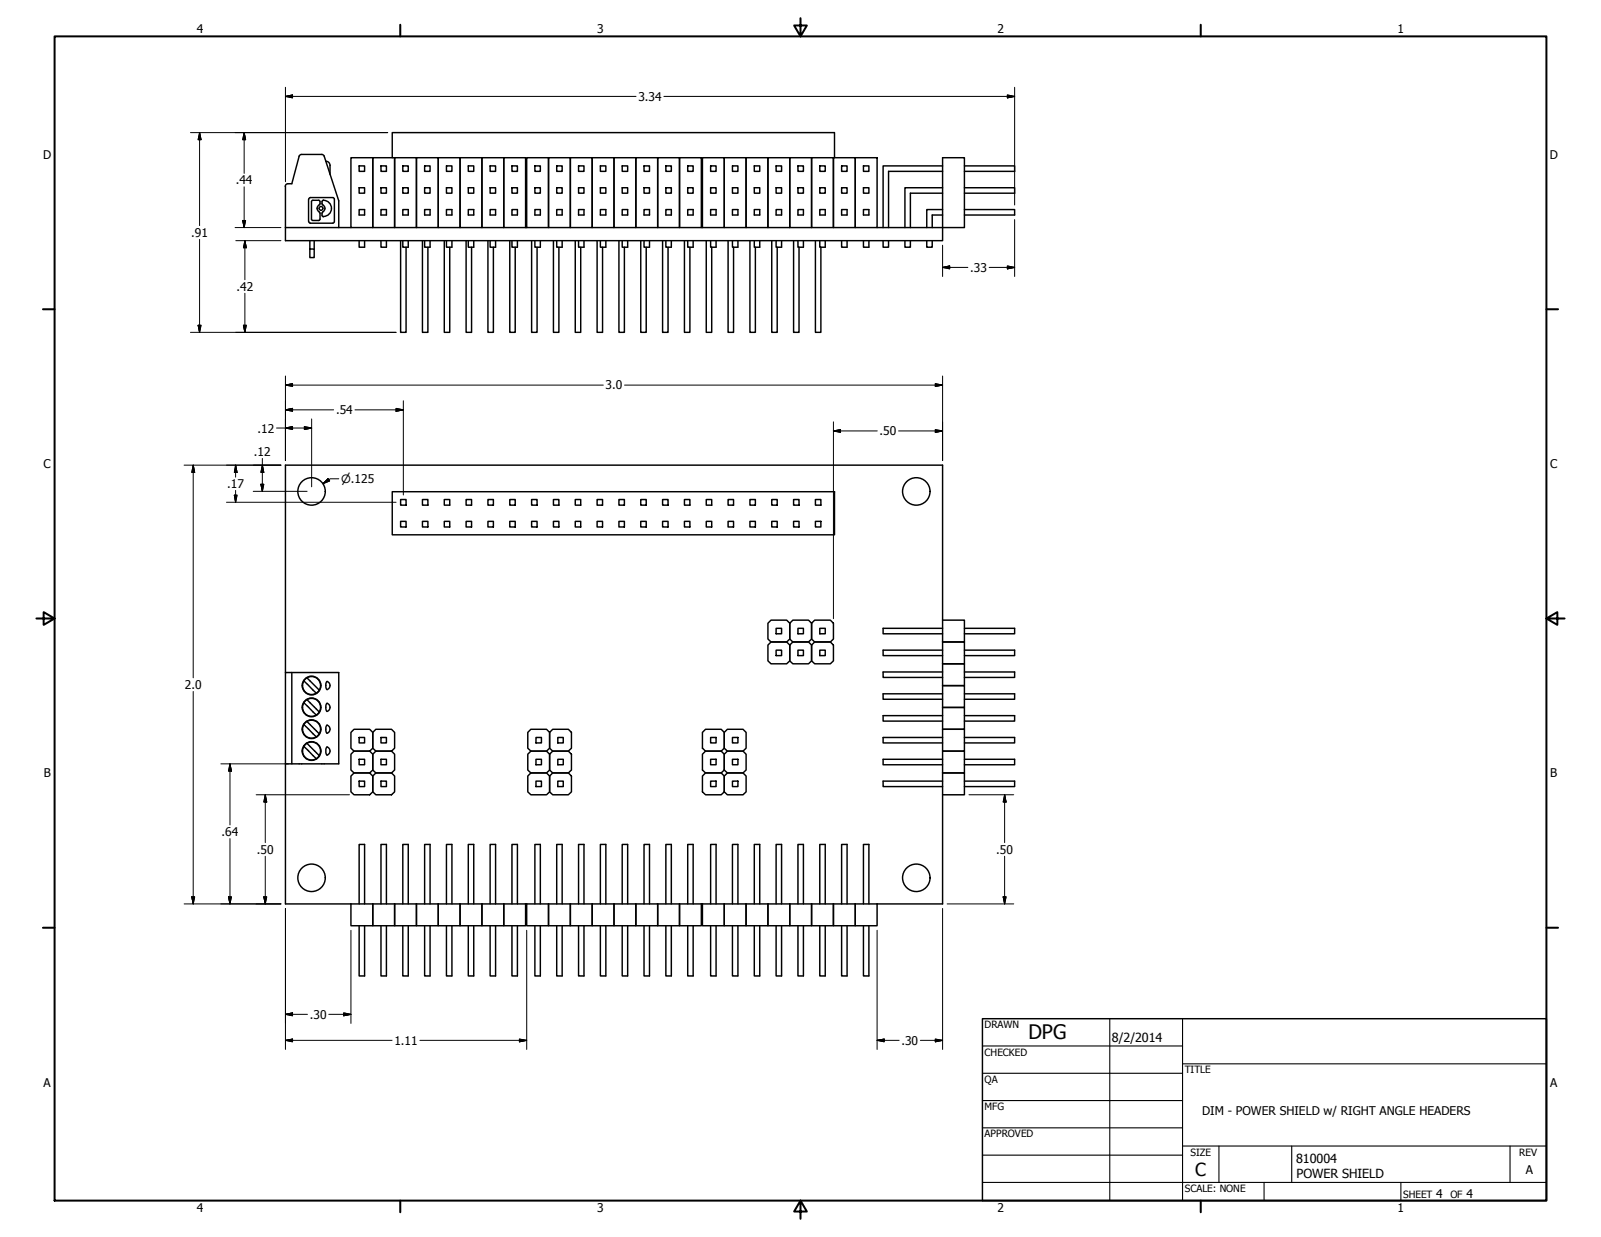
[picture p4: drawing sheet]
<svg xmlns="http://www.w3.org/2000/svg" width="559mm" height="432mm" viewBox="0 0 559 432" stroke-linecap="round" stroke-linejoin="round" font-family="sans-serif">
<!-- layer: Visible (ANSI) -->
<g fill="none" stroke="#000" stroke-width=".51">
<path d="M105.3 53.9l-.8 .4-2.6 9.8h-1.4a.92 .92 0 0 0-.9 1M105.3 53.9h7l.5 .2 .4 .4 5 15.6v9.3M113.7 56.3a1.49 1.49 0 0 1 1.5 1.5v3.1M122.5 55.1h7.6v24.3h-7.6zM125.3 57.9h2v1.9h-2zM130.1 55.1h7.6v24.3h-7.6zM133 57.9h1.9v1.9h-1.9zM136.9 55.1v-8.8h154.4v8.8M137.7 55.1h7.7v24.3h-7.7zM140.6 57.9h1.9v1.9h-1.9zM145.4 55.1h7.6v24.3h-7.6zM148.2 57.9h1.9v1.9h-1.9z"/>
<path d="M153 55.1h7.6v24.3h-7.6zM155.8 57.9h1.9v1.9h-1.9zM160.6 55.1h7.6v24.3h-7.6zM163.4 57.9h2v1.9h-2zM168.2 55.1h7.6v24.3h-7.6zM171.1 57.9h1.9v1.9h-1.9zM175.8 55.1h7.7v24.3h-7.7zM178.7 57.9h1.9v1.9h-1.9zM183.8 55.1h7.7v24.3h-7.7zM186.7 57.9h1.9v1.9h-1.9zM191.5 55.1h7.6v24.3h-7.6zM194.3 57.9h1.9v1.9h-1.9z"/>
<path d="M199.1 55.1h7.6v24.3h-7.6zM201.9 57.9h1.9v1.9h-1.9zM206.7 55.1h7.6v24.3h-7.6zM209.5 57.9h2v1.9h-2zM214.3 55.1h7.6v24.3h-7.6zM217.2 57.9h1.9v1.9h-1.9zM221.9 55.1h7.7v24.3h-7.7zM224.8 57.9h1.9v1.9h-1.9zM229.6 55.1h7.6v24.3h-7.6zM232.4 57.9h1.9v1.9h-1.9zM237.2 55.1h7.6v24.3h-7.6zM240 57.9h1.9v1.9h-1.9z"/>
<path d="M245.2 55.1h7.6v24.3h-7.6zM248 57.9h1.9v1.9h-1.9zM252.8 55.1h7.6v24.3h-7.6zM255.7 57.9h1.9v1.9h-1.9zM260.4 55.1h7.6v24.3h-7.6zM263.3 57.9h1.9v1.9h-1.9zM268 55.1h7.7v24.3h-7.7zM270.9 57.9h1.9v1.9h-1.9zM275.7 55.1h7.6v24.3h-7.6zM278.5 57.9h1.9v1.9h-1.9zM283.3 55.1h7.6v24.3h-7.6zM286.1 57.9h1.9v1.9h-1.9z"/>
<path d="M290.9 55.1h7.6v24.3h-7.6zM293.8 57.9h1.9v1.9h-1.9zM298.5 55.1h7.6v24.3h-7.6zM301.4 57.9h1.9v1.9h-1.9zM329 55.1h7.6v24.3h-7.6zM329 57.9h-20.8v21.5M329 59.8h-18.9v19.6M336.6 57.9h17.5v1.9h-17.5M99.6 65v19h229.4v-4.6M99.6 79.4h22.9M107.7 69.6v7.7M107.8 77.3l.1 .4 .5 .2h7.7"/>
<path d="M109.2 69.9l-.5 .5v6.1l.5 .5M109.2 69.9l2.3 .1a1.29 1.29 0 0 1-.6 2 1.74 1.74 0 0 0 .8 2.3l-.1 2.4-.4 .3h-2M112.8 69.9h.1M112.9 69.9l-.3 .1a1.29 1.29 0 0 0 .6 2 1.74 1.74 0 0 1-.8 2.3l.1 1.1 .3 .2M112.9 69.9a2.83 2.83 0 0 1 2.8 2.8 2.83 2.83 0 0 1-2.8 2.9M116.1 69h-7.7l-.5 .1-.1 .5M116.1 69l.4 .1 .2 .5M116.7 69.6v7.7l-.2 .4-.4 .2M125.3 73.2h2v1.9h-2zM125.3 65.5h2v1.9h-2zM133 73.2h1.9v1.9h-1.9zM133 65.5h1.9v1.9h-1.9z"/>
<path d="M140.6 73.2h1.9v1.9h-1.9zM140.6 65.5h1.9v1.9h-1.9zM148.2 73.2h1.9v1.9h-1.9zM148.2 65.5h1.9v1.9h-1.9zM155.8 73.2h1.9v1.9h-1.9zM155.8 65.5h1.9v1.9h-1.9zM163.4 73.2h2v1.9h-2zM163.4 65.5h2v1.9h-2zM171.1 73.2h1.9v1.9h-1.9zM171.1 65.5h1.9v1.9h-1.9zM178.7 73.2h1.9v1.9h-1.9zM178.7 65.5h1.9v1.9h-1.9z"/>
<path d="M183.5 79.4h.3M186.7 73.2h1.9v1.9h-1.9zM186.7 65.5h1.9v1.9h-1.9zM194.3 73.2h1.9v1.9h-1.9zM194.3 65.5h1.9v1.9h-1.9zM201.9 73.2h1.9v1.9h-1.9zM201.9 65.5h1.9v1.9h-1.9zM209.5 73.2h2v1.9h-2zM209.5 65.5h2v1.9h-2zM217.2 73.2h1.9v1.9h-1.9zM217.2 65.5h1.9v1.9h-1.9zM224.8 73.2h1.9v1.9h-1.9z"/>
<path d="M224.8 65.5h1.9v1.9h-1.9zM232.4 73.2h1.9v1.9h-1.9zM232.4 65.5h1.9v1.9h-1.9zM240 73.2h1.9v1.9h-1.9zM240 65.5h1.9v1.9h-1.9zM244.8 79.4h.4M248 73.2h1.9v1.9h-1.9zM248 65.5h1.9v1.9h-1.9zM255.7 73.2h1.9v1.9h-1.9zM255.7 65.5h1.9v1.9h-1.9zM263.3 73.2h1.9v1.9h-1.9zM263.3 65.5h1.9v1.9h-1.9z"/>
<path d="M270.9 73.2h1.9v1.9h-1.9zM270.9 65.5h1.9v1.9h-1.9zM278.5 73.2h1.9v1.9h-1.9zM278.5 65.5h1.9v1.9h-1.9zM286.1 73.2h1.9v1.9h-1.9zM286.1 65.5h1.9v1.9h-1.9zM293.8 73.2h1.9v1.9h-1.9zM293.8 65.5h1.9v1.9h-1.9zM301.4 73.2h1.9v1.9h-1.9zM301.4 65.5h1.9v1.9h-1.9zM306.1 79.4h22.9M329 73.2h-5.5v6.2"/>
<path d="M329 65.5h-13.2v13.9M329 75.1h-3.6v4.3M329 67.4h-11.2v12M336.6 73.2h17.5v1.9h-17.5M336.6 65.5h17.5v1.9h-17.5M108.1 84v5.9h1.6v-3h-1.6M109.7 84v2.9M125.3 84v2.3h2v-2.3M133 84v2.3h1.9v-2.3M139.8 84v32h1.9v-29.7M140.6 84v2.3h1.9v-2.3M147.4 84v32h2v-29.7"/>
<path d="M148.2 84v2.3h1.9v-2.3M155.1 84v32h1.9v-29.7M155.8 84v2.3h1.9v-2.3M162.7 84v32h1.9v-29.7M163.4 84v2.3h2v-2.3M170.3 84v32h1.9v-29.7M171.1 84v2.3h1.9v-2.3M177.9 84v32h1.9v-29.7M178.7 84v2.3h1.9v-2.3M185.5 84v32h2v-29.7M186.7 84v2.3h1.9v-2.3M193.2 84v32h1.9v-29.7"/>
<path d="M194.3 84v2.3h1.9v-2.3M200.8 84v32h1.9v-29.7M201.9 84v2.3h1.9v-2.3M208.4 84v32h1.9v-29.7M209.5 84v2.3h2v-2.3M216 84v32h1.9v-29.7M217.2 84v2.3h1.9v-2.3M223.6 84v32h2v-29.7M224.8 84v2.3h1.9v-2.3M231.3 84v32h1.9v-29.7M232.4 84v2.3h1.9v-2.3M238.9 84v32h1.9v-29.7"/>
<path d="M240 84v2.3h1.9v-2.3M246.5 84v32h1.9v-29.7M248 84v2.3h1.9v-2.3M254.1 84v32h1.9v-29.7M255.7 84v2.3h1.9v-2.3M261.7 84v32h2v-29.7M263.3 84v2.3h1.9v-2.3M269.4 84v32h1.9v-29.7M270.9 84v2.3h1.9v-2.3M277 84v32h1.9v-29.7M278.5 84v2.3h1.9v-2.3M284.6 84v32h1.9v-29.7"/>
<path d="M286.1 84v2.3h1.9v-2.3M293.8 84v2.3h1.9v-2.3M301.4 84v2.3h1.9v-2.3M308.2 84v2.3h1.9v-2.3M315.8 84v2.3h2v-2.3M323.5 84v2.3h1.9v-2.3M136.9 171.6h154.4v15.1h-154.4zM139.8 174.4h1.9v1.9h-1.9zM147.4 174.4h2v1.9h-2zM155.1 174.4h1.9v1.9h-1.9zM162.7 174.4h1.9v1.9h-1.9zM170.3 174.4h1.9v1.9h-1.9z"/>
<path d="M177.9 174.4h1.9v1.9h-1.9zM185.5 174.4h2v1.9h-2zM193.2 174.4h1.9v1.9h-1.9zM200.8 174.4h1.9v1.9h-1.9zM208.4 174.4h1.9v1.9h-1.9zM216 174.4h1.9v1.9h-1.9zM223.6 174.4h2v1.9h-2zM231.3 174.4h1.9v1.9h-1.9zM238.9 174.4h1.9v1.9h-1.9zM246.5 174.4h1.9v1.9h-1.9zM254.1 174.4h1.9v1.9h-1.9zM261.7 174.4h2v1.9h-2z"/>
<path d="M269.4 174.4h1.9v1.9h-1.9zM277 174.4h1.9v1.9h-1.9zM284.6 174.4h1.9v1.9h-1.9zM139.8 182h1.9v2h-1.9zM147.4 182h2v2h-2zM155.1 182h1.9v2h-1.9zM162.7 182h1.9v2h-1.9zM170.3 182h1.9v2h-1.9zM177.9 182h1.9v2h-1.9zM185.5 182h2v2h-2zM193.2 182h1.9v2h-1.9zM200.8 182h1.9v2h-1.9z"/>
<path d="M208.4 182h1.9v2h-1.9zM216 182h1.9v2h-1.9zM223.6 182h2v2h-2zM231.3 182h1.9v2h-1.9zM238.9 182h1.9v2h-1.9zM246.5 182h1.9v2h-1.9zM254.1 182h1.9v2h-1.9zM261.7 182h2v2h-2zM269.4 182h1.9v2h-1.9zM277 182h1.9v2h-1.9zM284.6 182h1.9v2h-1.9zM268 217.6l1.1-1.1h5.5l1.1 1.1v5.5l-1.1 1h-5.5l-1.1-1z"/>
<path d="M270.9 219.3h1.9v1.9h-1.9zM275.7 217.6l1-1.1h5.5l1.1 1.1v5.5l-1.1 1h-5.5l-1-1zM278.5 219.3h1.9v1.9h-1.9zM283.3 217.6l1.1-1.1h5.4l1.1 1.1v5.5l-1.1 1h-5.4l-1.1-1zM286.1 219.3h1.9v1.9h-1.9zM329 216.5h7.6v7.6h-7.6h7.6v7.6h-7.6h7.6v7.6h-7.6h7.6v7.7h-7.6h7.6v7.6h-7.6h7.6v7.6h-7.6h7.6v7.6h-7.6h7.6v7.6h-7.6M329 219.3h-20.8v1.9h20.8M336.6 219.3h17.5v1.9h-17.5M99.6 234.8v-72.4h229.4v153.1h-229.4v-48.9M101.9 234.8v31.8h-2.3M106 237.7l4.4 4.3M106.1 237.7a3.1 3.1 0 0 0 1 4.3 3.1 3.1 0 0 0 4.3-1.1"/>
<path d="M107.1 236.6a3.1 3.1 0 0 1 3.9 .5 3.1 3.1 0 0 1 .4 3.8M107.1 236.6l-1 1.1M107.1 236.6l4.3 4.3M114.2 237.9a2.52 2.52 0 0 0 0 2.8M114.2 237.9a1.49 1.49 0 0 1 1 1.4 1.49 1.49 0 0 1-1 1.4M269.1 224.1h5.5l1.1 1.1v5.5l-1.1 1h-5.5l-1.1-1v-5.5zM270.9 226.9h1.9v2h-1.9zM276.7 224.1h5.5l1.1 1.1v5.5l-1.1 1h-5.5l-1-1v-5.5zM278.5 226.9h1.9v2h-1.9zM284.4 224.1h5.4l1.1 1.1v5.5l-1.1 1h-5.4l-1.1-1v-5.5zM286.1 226.9h1.9v2h-1.9zM329 226.9h-20.8v2h20.8"/>
<path d="M329 234.6h-20.8v1.9h20.8M336.6 226.9h17.5v2h-17.5M336.6 234.6h17.5v1.9h-17.5M106 252.9l4.4 4.3M106 245.3l4.4 4.3M106.1 245.3a3.1 3.1 0 0 0 1 4.3 3.1 3.1 0 0 0 4.3-1.1M107.1 244.2a3.1 3.1 0 0 1 3.9 .5 3.1 3.1 0 0 1 .4 3.8M107.1 251.9a3.1 3.1 0 0 1 3.9 .4 3.1 3.1 0 0 1 .4 3.9M107.1 244.2l-1 1.1M107.1 251.9a3.1 3.1 0 0 0-.6 4.9 3.1 3.1 0 0 0 4.9-.6M107.1 244.2l4.3 4.3M107.1 251.8l4.3 4.4"/>
<path d="M107.1 259.5l4.3 4.3M114.2 253.1a2.52 2.52 0 0 0 0 2.9M114.2 245.5a2.52 2.52 0 0 0 0 2.8M114.2 253.1a1.49 1.49 0 0 1 1 1.4 1.49 1.49 0 0 1-1 1.5M114.2 245.5a1.49 1.49 0 0 1 1 1.4 1.49 1.49 0 0 1-1 1.4M122.5 255.7l1.1-1.1h5.4l1.1 1.1v5.5l-1.1 1h-5.4l-1.1-1zM125.3 257.4h2v1.9h-2zM130.1 255.7l1.1-1.1h5.5l1 1.1v5.5l-1 1h-5.5l-1.1-1zM133 257.4h1.9v1.9h-1.9zM184.2 255.7l1.1-1.1h5.5l1 1.1v5.5l-1 1h-5.5l-1.1-1zM187.1 257.4h1.9v1.9h-1.9zM191.8 255.7l1.1-1.1h5.5l1.1 1.1v5.5l-1.1 1h-5.5l-1.1-1z"/>
<path d="M194.7 257.4h1.9v1.9h-1.9zM245.2 255.7l1.1-1.1h5.4l1.1 1.1v5.5l-1.1 1h-5.4l-1.1-1zM248 257.4h1.9v1.9h-1.9zM252.8 255.7l1.1-1.1h5.4l1.1 1.1v5.5l-1.1 1h-5.4l-1.1-1zM255.7 257.4h1.9v1.9h-1.9zM329 242.2h-20.8v1.9h20.8M329 249.8h-20.8v1.9h20.8M329 257.4h-20.8v1.9h20.8M336.6 242.2h17.5v1.9h-17.5M336.6 249.8h17.5v1.9h-17.5M336.6 257.4h17.5v1.9h-17.5M99.6 266.6v-31.8h18.6v31.8h-16.3"/>
<path d="M106 260.5l4.4 4.4M106.1 260.5a3.1 3.1 0 0 0 1 4.3 3.1 3.1 0 0 0 4.3-1M106.1 260.5a3.1 3.1 0 0 1 4.3-1 3.1 3.1 0 0 1 1 4.3M114.2 260.7a2.52 2.52 0 0 0 0 2.9M114.2 260.7a1.49 1.49 0 0 1 1 1.5 1.49 1.49 0 0 1-1 1.4M122.5 270.9l1.1-1.1h5.4l1.1 1.1v5.5l-1.1 1h-5.4l-1.1-1zM122.5 263.3l1.1-1.1h5.4l1.1 1.1v5.5l-1.1 1h-5.4l-1.1-1zM125.3 272.7h2v1.9h-2zM125.3 265h2v2h-2zM130.1 270.9l1.1-1.1h5.5l1 1.1v5.5l-1 1h-5.5l-1.1-1zM130.1 263.3l1.1-1.1h5.5l1 1.1v5.5l-1 1h-5.5l-1.1-1zM133 272.7h1.9v1.9h-1.9z"/>
<path d="M133 265h1.9v2h-1.9zM184.2 270.9l1.1-1.1h5.5l1 1.1v5.5l-1 1h-5.5l-1.1-1zM184.2 263.3l1.1-1.1h5.5l1 1.1v5.5l-1 1h-5.5l-1.1-1zM187.1 272.7h1.9v1.9h-1.9zM187.1 265h1.9v2h-1.9zM191.8 270.9l1.1-1.1h5.5l1.1 1.1v5.5l-1.1 1h-5.5l-1.1-1zM191.8 263.3l1.1-1.1h5.5l1.1 1.1v5.5l-1.1 1h-5.5l-1.1-1zM194.7 272.7h1.9v1.9h-1.9zM194.7 265h1.9v2h-1.9zM245.2 270.9l1.1-1.1h5.4l1.1 1.1v5.5l-1.1 1h-5.4l-1.1-1zM246.3 262.2h5.4l1.1 1.1v5.5l-1.1 1h-5.4l-1.1-1v-5.5zM248 265h1.9v2h-1.9z"/>
<path d="M248 272.7h1.9v1.9h-1.9zM252.8 263.3l1.1-1.1h5.4l1.1 1.1v5.5l-1.1 1h-5.4l-1.1-1zM252.8 270.9l1.1-1.1h5.4l1.1 1.1v5.5l-1.1 1h-5.4l-1.1-1zM255.7 265h1.9v2h-1.9zM255.7 272.7h1.9v1.9h-1.9zM329 265h-20.8v2h20.8M329 272.7h-20.8v1.9h20.8M336.6 265h17.5v2h-17.5M336.6 272.7h17.5v1.9h-17.5M122.5 315.5v7.7h7.6v-7.7v7.7h7.6v-7.7v7.7h7.7v-7.7v7.7h7.6v-7.7v7.7h7.6v-7.7v7.7h7.6v-7.7v7.7h7.6v-7.7v7.7h7.7v-7.7M125.3 315.5v-20.7h2v20.7M133 315.5v-20.7h1.9v20.7"/>
<path d="M140.6 315.5v-20.7h1.9v20.7M148.2 315.5v-20.7h1.9v20.7M155.8 315.5v-20.7h1.9v20.7M163.4 315.5v-20.7h2v20.7M171.1 315.5v-20.7h1.9v20.7M178.7 315.5v-20.7h1.9v20.7M183.8 315.5v7.7h7.7v-7.7v7.7h7.6v-7.7v7.7h7.6v-7.7v7.7h7.6v-7.7v7.7h7.6v-7.7v7.7h7.7v-7.7v7.7h7.6v-7.7v7.7h7.6v-7.7M186.7 315.5v-20.7h1.9v20.7M194.3 315.5v-20.7h1.9v20.7M201.9 315.5v-20.7h1.9v20.7M209.5 315.5v-20.7h2v20.7M217.2 315.5v-20.7h1.9v20.7"/>
<path d="M224.8 315.5v-20.7h1.9v20.7M232.4 315.5v-20.7h1.9v20.7M240 315.5v-20.7h1.9v20.7M245.2 315.5v7.7h7.6v-7.7v7.7h7.6v-7.7v7.7h7.6v-7.7v7.7h7.7v-7.7v7.7h7.6v-7.7v7.7h7.6v-7.7v7.7h7.6v-7.7v7.7h7.6v-7.7M248 315.5v-20.7h1.9v20.7M255.7 315.5v-20.7h1.9v20.7M263.3 315.5v-20.7h1.9v20.7M270.9 315.5v-20.7h1.9v20.7M278.5 315.5v-20.7h1.9v20.7M286.1 315.5v-20.7h1.9v20.7M293.8 315.5v-20.7h1.9v20.7M301.4 315.5v-20.7h1.9v20.7"/>
<path d="M125.3 323.2v17.5h2v-17.5M133 323.2v17.5h1.9v-17.5M140.6 323.2v17.5h1.9v-17.5M148.2 323.2v17.5h1.9v-17.5M155.8 323.2v17.5h1.9v-17.5M163.4 323.2v17.5h2v-17.5M171.1 323.2v17.5h1.9v-17.5M178.7 323.2v17.5h1.9v-17.5M186.7 323.2v17.5h1.9v-17.5M194.3 323.2v17.5h1.9v-17.5M201.9 323.2v17.5h1.9v-17.5M209.5 323.2v17.5h2v-17.5"/>
<path d="M217.2 323.2v17.5h1.9v-17.5M224.8 323.2v17.5h1.9v-17.5M232.4 323.2v17.5h1.9v-17.5M240 323.2v17.5h1.9v-17.5M248 323.2v17.5h1.9v-17.5M255.7 323.2v17.5h1.9v-17.5M263.3 323.2v17.5h1.9v-17.5M270.9 323.2v17.5h1.9v-17.5M278.5 323.2v17.5h1.9v-17.5M286.1 323.2v17.5h1.9v-17.5M293.8 323.2v17.5h1.9v-17.5M301.4 323.2v17.5h1.9v-17.5"/>
<circle cx="112" cy="72.7" r=".67"/>
<circle cx="108.7" cy="171.5" r="4.8"/>
<circle cx="319.8" cy="171.5" r="4.8"/>
<circle cx="108.7" cy="239.3" r="3.3"/>
<circle cx="108.7" cy="254.5" r="3.3"/>
<circle cx="108.7" cy="246.9" r="3.3"/>
<circle cx="108.7" cy="262.2" r="3.3"/>
<circle cx="108.7" cy="306.4" r="4.8"/>
<circle cx="319.8" cy="306.4" r="4.8"/>
</g>
<!-- layer: Visible Narrow (ANSI) -->
<g fill="none" stroke="#000" stroke-width=".7">
<path d="M19 12.7h520.8v406.4h-520.8zM139.7 8.6v4.1M279.4 6.3v6.4l-2.2-3.8h4.4l-2.2 3.8M419.1 8.6v4.1M15 107.9h4M539.8 107.9h4M12.7 215.9h6.3l-3.8-2.2v4.4l3.8-2.2M539.8 215.9l3.8 2.2v-4.4l-3.8 2.2h6.3M15 323.8h4M539.8 323.8h4M139.7 419.1v4.1M279.4 419.1l2.2 3.8h-4.4l2.2-3.8v6.3"/>
<path d="M419.1 419.1v4.1"/>
</g>
<!-- layer: Border (ANSI) -->
<g fill="none" stroke="#000" stroke-width=".38">
<path d="M387.3 355.6v63.5M412.7 355.6v63.5M342.9 365.1h69.8M342.9 374.6h69.8M412.7 371.3h127.1M342.9 384.2h69.8M342.9 393.7h69.8M342.9 412.7h196.9M342.9 403.2h69.8M412.7 400h127.1M425.4 400v12.7M441.2 412.7v6.4"/>
<path d="M450.8 400v12.7M488.9 412.7v6.4M527 400v12.7"/>
</g>
<path d="M342.9 355.6h196.9v63.5h-196.9z" fill="none" stroke="#000" stroke-width=".51"/>
<!-- layer: Symbol (ANSI) -->
<g fill="none" stroke="#000" stroke-width=".35">
<path d="M99.6 33.7l2.5-.6v1.1zM99.6 30.5v32.9M99.6 33.7h122.4M231.7 33.7h122.4M351.6 33.1l2.5 .6-2.5 .5zM354.1 30.5v41.1M66.5 46.3h68.8M69.7 46.3l.5 2.5h-1zM69.7 46.3v32.4M85.2 46.3l.5 2.5h-1zM85.2 46.3v14.2M82 79.4h16"/>
<path d="M84.7 77h1l-.5 2.4zM85.2 65.2v14.2M354.1 76.6v19.9M69.7 83.6v32.4M82.3 84h15.7M85.5 84l.5 2.5h-1zM85.5 84v13.7M329 93.3l2.5-.5v1.1zM329 85.6v10.9M329 93.3h8.8M345.2 93.3h8.9M351.6 92.8l2.5 .5-2.5 .6z"/>
<path d="M66.5 116h71.7M69.2 113.5h1l-.5 2.5zM85 113.5h1l-.5 2.5zM85.5 102.4v13.6M99.6 134.4l2.5-.5v1zM99.6 131.3v29.5M99.6 134.4h111M140.8 139.9v32.9M218 134.4h111M326.5 133.9l2.5 .5-2.5 .5zM329 131.3v29.5M96.5 149.4h12.3"/>
<path d="M99.6 149.4l2.5-.5v1zM99.6 143.1l2.5-.5v1zM99.6 143.1h16.9M106.2 148.9l2.6 .5-2.6 .5zM108.8 146.2v23.7M123.9 143.1h16.9M138.2 142.6l2.6 .5-2.6 .5zM290.9 150.4l2.5-.4v.9zM290.9 150.4h15.3M290.9 147.3v68.7M313.6 150.4h15.4M326.5 150l2.5 .4-2.5 .5z"/>
<path d="M64.3 162.4h33.7M67.4 162.4l.5 2.5h-1zM67.4 162.4v74.2M79.1 175.3h59.1M81.8 172.8h.9l-.5 2.5zM82.2 162.4l.5 2.5h-.9zM82.2 162.4v4.2M82.2 171.2v4.1M88.4 171.5h18.8M91.1 169h1l-.5 2.5zM91.6 162.4l.5 2.5h-1zM91.6 160v11.5"/>
<path d="M112.7 168.8l1.8-1.7 .6 .8zM118.2 167.1h-2.9l-2.6 1.7M67.4 241.4v74.1M77.1 266.6h23.2M80.3 266.6l.5 2.6h-1zM80.3 266.6v21.4M89.4 277.4h32.6M92.6 277.4l.5 2.6h-1zM92.6 277.4v16.7M338.2 277.4h15.6M350.6 277.4l.6 2.6h-1.1zM350.6 277.4v16.7"/>
<path d="M80.3 292.7v22.8M92.6 298.9v16.6M350.6 298.9v16.6M64.3 315.5h33.7M66.9 313.1h1l-.5 2.4zM79.8 313.1h1l-.5 2.4zM92.1 313.1h1l-.5 2.4zM99.6 317.1v49.2M329 317.1v49.2M330.6 315.5h23.2M350.1 313.1h1.1l-.6 2.4zM122.5 324.7v32.6"/>
<path d="M183.8 324.7v41.6M306.1 324.7v41.6M99.6 354.1l2.5-.5v1zM99.6 354.1h7.7M114.7 354.1h7.8M120 353.6l2.5 .5-2.5 .5zM99.6 363.2l2.5-.5v1zM99.6 363.2h37.2M146.6 363.2h37.2M181.3 362.7l2.5 .5-2.5 .5zM306.1 363.2l2.5-.5v1zM306.1 363.2h7.7"/>
<path d="M321.2 363.2h7.8M326.5 362.7l2.5 .5-2.5 .5z"/>
</g>
<g fill="#000" stroke="#000" stroke-width=".35">
<path d="M99.6 33.7l2.5-.6zM99.6 33.7l2.5-.6v1.1zM351.6 34.2l2.5-.5zM351.6 33.1l2.5 .6-2.5 .5zM69.7 46.3l.5 2.5zM69.7 46.3l.5 2.5h-1zM85.2 46.3l.5 2.5zM85.2 46.3l.5 2.5h-1zM84.7 77l.5 2.4zM84.7 77h1l-.5 2.4zM85.5 84l.5 2.5zM85.5 84l.5 2.5h-1z"/>
<path d="M329 93.3l2.5-.5zM329 93.3l2.5-.5v1.1zM351.6 93.9l2.5-.6zM351.6 92.8l2.5 .5-2.5 .6zM69.2 113.5l.5 2.5zM69.2 113.5h1l-.5 2.5zM85 113.5l.5 2.5zM85 113.5h1l-.5 2.5zM99.6 134.4l2.5-.5zM99.6 134.4l2.5-.5v1zM326.5 134.9l2.5-.5zM326.5 133.9l2.5 .5-2.5 .5z"/>
<path d="M99.6 149.4l2.5-.5zM99.6 149.4l2.5-.5v1zM99.6 143.1l2.5-.5zM99.6 143.1l2.5-.5v1zM106.2 149.9l2.6-.5zM106.2 148.9l2.6 .5-2.6 .5zM138.2 143.6l2.6-.5zM138.2 142.6l2.6 .5-2.6 .5zM290.9 150.4l2.5-.4zM290.9 150.4l2.5-.4v.9zM326.5 150.9l2.5-.5zM326.5 150l2.5 .4-2.5 .5z"/>
<path d="M67.4 162.4l.5 2.5zM67.4 162.4l.5 2.5h-1zM81.8 172.8l.4 2.5zM81.8 172.8h.9l-.5 2.5zM82.2 162.4l.5 2.5zM82.2 162.4l.5 2.5h-.9zM91.1 169l.5 2.5zM91.1 169h1l-.5 2.5zM91.6 162.4l.5 2.5zM91.6 162.4l.5 2.5h-1zM112.7 168.8l1.8-1.7zM112.7 168.8l1.8-1.7 .6 .8z"/>
<path d="M80.3 266.6l.5 2.6zM80.3 266.6l.5 2.6h-1zM92.6 277.4l.5 2.6zM92.6 277.4l.5 2.6h-1zM350.6 277.4l.6 2.6zM350.6 277.4l.6 2.6h-1.1zM66.9 313.1l.5 2.4zM66.9 313.1h1l-.5 2.4zM79.8 313.1l.5 2.4zM79.8 313.1h1l-.5 2.4zM92.1 313.1l.5 2.4zM92.1 313.1h1l-.5 2.4z"/>
<path d="M350.1 313.1l.5 2.4zM350.1 313.1h1.1l-.6 2.4zM99.6 354.1l2.5-.5zM99.6 354.1l2.5-.5v1zM120 354.6l2.5-.5zM120 353.6l2.5 .5-2.5 .5zM99.6 363.2l2.5-.5zM99.6 363.2l2.5-.5v1zM181.3 363.7l2.5-.5zM181.3 362.7l2.5 .5-2.5 .5zM306.1 363.2l2.5-.5zM306.1 363.2l2.5-.5v1z"/>
<path d="M326.5 363.7l2.5-.5zM326.5 362.7l2.5 .5-2.5 .5z"/>
</g>
<text font-size="7" x="359" y="362.6">DPG</text>
<text font-size="6.3" x="417.2" y="410.6">C</text>
<g font-size="4.4">
<text x="388.1" y="363.7">8/2/2014</text>
<text x="452.4" y="406">810004</text>
<text x="452.5" y="411.2">POWER SHIELD</text>
</g>
<g font-size="4.2">
<text x="68.7" y="11.7">4</text>
<text x="208.4" y="11.7">3</text>
<text x="348.1" y="11.7">2</text>
<text x="487.8" y="11.7">1</text>
<text x="222.8" y="35.2">3.34</text>
<text x="15.1" y="55.5">D</text>
<text x="540.9" y="55.5">D</text>
<text x="82.3" y="64.4">.44</text>
<text x="66.7" y="82.7">.91</text>
<text x="338.6" y="94.9">.33</text>
<text x="82.5" y="101.6">.42</text>
<text x="211.4" y="136">3.0</text>
<text x="117.3" y="144.6">.54</text>
<text x="89.9" y="151">.12</text>
<text x="307" y="152">.50</text>
<text x="88.6" y="159.2">.12</text>
<text x="15.2" y="163.4">C</text>
<text x="541" y="163.4">C</text>
<text x="79.3" y="170.4">.17</text>
<text x="64.5" y="240.5">2.0</text>
<text x="15.3" y="271.4">B</text>
<text x="541.1" y="271.4">B</text>
<text x="77.3" y="291.9">.64</text>
<text x="89.7" y="298">.50</text>
<text x="347.7" y="298">.50</text>
<text x="108.1" y="355.6">.30</text>
<text x="137.7" y="364.7">1.11</text>
<text x="314.6" y="364.7">.30</text>
<text x="15.2" y="379.3">A</text>
<text x="541" y="379.3">A</text>
<text x="419.5" y="389.2">DIM - POWER SHIELD w/ RIGHT ANGLE HEADERS</text>
<text x="532.5" y="409.7">A</text>
<text x="501.3" y="418.3">4</text>
<text x="511.8" y="418.3">4</text>
<text x="68.7" y="423.2">4</text>
<text x="208.4" y="423.2">3</text>
<text x="348.1" y="423.2">2</text>
<text x="487.8" y="423.2">1</text>
</g>
<text font-size="4" x="119.1" y="168.6">⌀.125</text>
<g font-size="3.5">
<text x="343.7" y="358.9">DRAWN</text>
<text x="343.7" y="368.5">CHECKED</text>
<text x="413.5" y="374.6">TITLE</text>
<text x="343.7" y="378">QA</text>
<text x="343.7" y="387.5">MFG</text>
<text x="343.7" y="397.1">APPROVED</text>
<text x="415.5" y="403.4">SIZE</text>
<text x="530.3" y="403.4">REV</text>
<text x="413.5" y="416.1">SCALE: NONE</text>
<text x="489.7" y="418.3">SHEET</text>
<text x="506.2" y="418.3">OF</text>
</g>
</svg>
